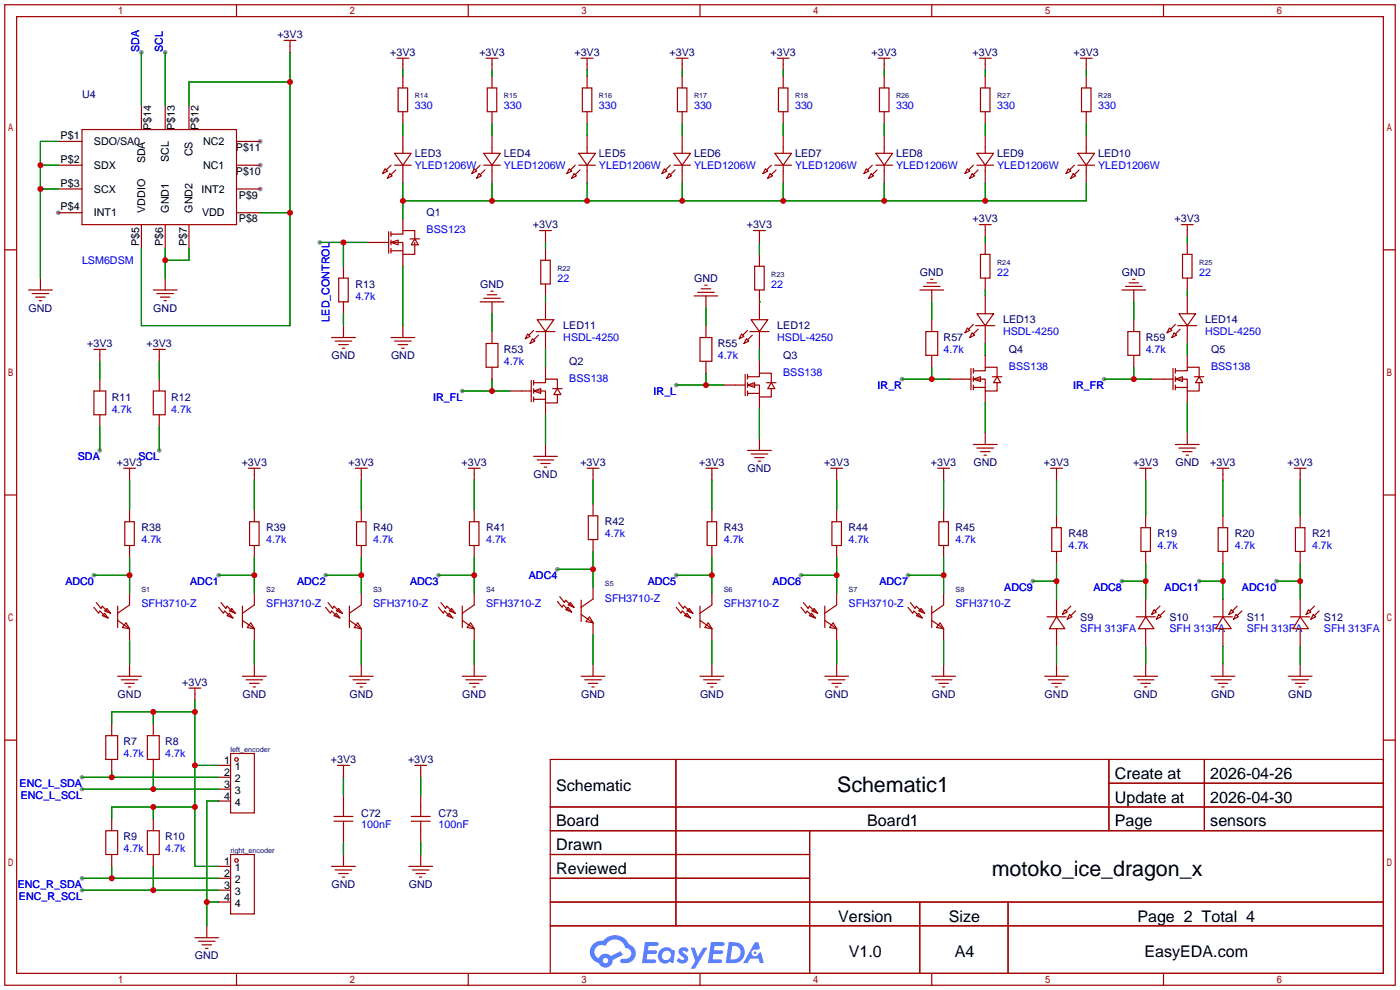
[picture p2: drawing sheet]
<svg xmlns="http://www.w3.org/2000/svg" width="299mm" height="212mm" viewBox="0 0 299 212" stroke-linecap="round" stroke-linejoin="round" font-family="sans-serif">
<g fill="#999">
<circle cx="12.4" cy="45.5" r=".51"/>
<circle cx="55.6" cy="40.4" r=".51"/>
<circle cx="55.6" cy="35.3" r=".51"/>
<circle cx="55.6" cy="30.2" r=".51"/>
<circle cx="17.5" cy="166.1" r=".51"/>
<circle cx="17.5" cy="168.7" r=".51"/>
<circle cx="17.5" cy="187.7" r=".51"/>
<circle cx="17.5" cy="190.2" r=".51"/>
<circle cx="30.2" cy="11.2" r=".51"/>
<circle cx="35.3" cy="11.2" r=".51"/>
<circle cx="20.1" cy="122.9" r=".51"/>
<circle cx="46.7" cy="122.9" r=".51"/>
<circle cx="69.6" cy="122.9" r=".51"/>
<circle cx="93.7" cy="122.9" r=".51"/>
<circle cx="119.1" cy="121.7" r=".51"/>
<circle cx="144.5" cy="122.9" r=".51"/>
<circle cx="171.2" cy="122.9" r=".51"/>
<circle cx="194.1" cy="122.9" r=".51"/>
<circle cx="220.7" cy="124.2" r=".51"/>
<circle cx="239.8" cy="124.2" r=".51"/>
<circle cx="256.3" cy="124.2" r=".51"/>
<circle cx="272.8" cy="124.2" r=".51"/>
<circle cx="68.3" cy="51.8" r=".51"/>
<circle cx="21.3" cy="96.3" r=".51"/>
<circle cx="34" cy="96.3" r=".51"/>
<circle cx="98.8" cy="83.6" r=".51"/>
<circle cx="144.5" cy="82.3" r=".51"/>
<circle cx="192.8" cy="81" r=".51"/>
<circle cx="236" cy="81" r=".51"/>
</g>
<g fill="none" stroke="#a10000" stroke-width=".25">
<path d="M1 1h297.2v209.6h-297.2zM3.6 3.6h292.1v204.4h-292.1zM50.5 1v2.6M100.1 1v2.6M149.6 1v2.6M199.1 1v2.6M248.7 1v2.6M1 53.4h2.6M295.7 53.4h2.5M1 105.8h2.6M295.7 105.8h2.5M1 158.2h2.6"/>
<path d="M295.7 158.2h2.5M117.6 162.3h178.1v45.7h-178.1zM117.6 172.5h178.1M117.6 177.5h178.1M144.5 162.3v35.6M173 177.5v30.5M237 162.3v15.2M237 167.4h58.7M257.4 162.3v15.2M117.6 182.6h55.4M117.6 192.8h178.1M117.6 187.7h55.4"/>
<path d="M117.6 197.9h178.1M196.6 192.8v15.2M215.4 192.8v15.2M50.5 208v2.6M100.1 208v2.6M149.6 208v2.6M199.1 208v2.6M248.7 208v2.6"/>
</g>
<g fill="#5487ff">
<path d="M145.3 202.7a1.3 1.3 0 0 1 1.9 .3l-.4 .6a.54 .54 0 0 0-.9-.2l.1 .2a1.34 1.34 0 0 1 .9 1.8 1.47 1.47 0 0 1-2.3-.1l.5-.6 .8 .5a.31 .31 0 0 0 .4-.3 .31 .31 0 0 0-.3-.4 1.12 1.12 0 0 1-.7-1.8z"/>
<path d="M147.6 202.5h.9l.6 2 1.2-2h.9l-2.7 4.6h-.9l1-1.7z"/>
<path d="M137.8 201.4h1.7a1.31 1.31 0 0 1 1.2 .2 .4 .4 0 0 1-.3 .5l-1.8 .1-.1 .9h1.6a.4 .4 0 0 1 .4 .4 .4 .4 0 0 1-.5 .4h-1.6l-.2 1.2h1.4a.46 .46 0 0 1 .5 0 .46 .46 0 0 1 .1 .5l-.4 .2h-2.6z"/>
<path d="M151.9 201.4h1.7a1.32 1.32 0 0 1 1.2 .2 .39 .39 0 0 1-.3 .5l-1.8 .1-.1 .9h1.6a.4 .4 0 0 1 .4 .4 .4 .4 0 0 1-.4 .4h-1.7l-.2 1.2h1.4a.46 .46 0 0 1 .5 0 .46 .46 0 0 1 .1 .5l-.4 .2h-2.6z"/>
<path d="M161.3 201.4h.8l.3 1.3-.6 .4a.75 .75 0 0 0-1.1 .3 .75 .75 0 0 0 .5 1 .75 .75 0 0 0 .9-.7l.5-.2 .6 2.3h-.8l-.3-.9h-1.8l-.5 .9h-1z"/>
<path d="M155.7 201.4l-.6 4.4h1.5a2.27 2.27 0 0 0 2.6-2.2 2.27 2.27 0 0 0-2.7-2.2zM156.5 202.1a1.5 1.5 0 0 1 1.8 1.6 1.5 1.5 0 0 1-1.9 1.4h-.3z"/>
<path d="M141.2 203a1.6 1.6 0 0 0-.3 2.3 1.6 1.6 0 0 0 2.3 .2l.7 .3 .3-2.4-.1-.3-.5-.1a1.58 1.58 0 0 0-2.4 0zM141.8 203.5a.98 .98 0 0 1 1.6 .4 .98 .98 0 0 1-1.1 1.3 .94 .94 0 0 1-.9-.7 .94 .94 0 0 1 .4-1z"/>
<path d="M126.8 201.8a2.37 2.37 0 0 0 1.1 4 1.54 1.54 0 0 0 1.8 1 1.54 1.54 0 0 0 1.2-1.6l2.2-1.1-.5-.8-2 1a1.57 1.57 0 0 0-2.7 .5 1.5 1.5 0 0 1-.7-2.1 1.5 1.5 0 0 1 2.2-.5 2.23 2.23 0 0 1 2.3-1.4 2.23 2.23 0 0 1 2 1.8 1.16 1.16 0 0 1 1.2 1.1 1.16 1.16 0 0 1-1.1 1.2h-.7a.47 .47 0 0 0-.5 .4 .47 .47 0 0 0 .4 .5 2.17 2.17 0 0 0 2.5-.9 2.17 2.17 0 0 0-.3-2.7l-.8-.4a3.2 3.2 0 0 0-5.5-.7l-1.1 .1zM128.8 205.3a.6 .6 0 0 1 1.2 0 .6 .6 0 0 1-1.2 0z"/>
<circle cx="161.4" cy="203.6" r=".28"/>
</g>
<g fill="none" stroke="#a10000" stroke-width=".25">
<path d="M60.7 8.6h2.5M62 8.6v2.6M84.8 12.4h2.6M85.1 18.8h2v5.1h-2zM86.1 12.4v2.6M86.1 16.3v2.5M103.9 12.4h2.5M104.1 18.8h2.1v5.1h-2.1zM105.2 12.4v2.6M105.2 16.3v2.5M124.2 12.4h2.5M124.5 18.8h2v5.1h-2z"/>
<path d="M125.5 12.4v2.6M125.5 16.3v2.5M144.5 12.4h2.6M144.8 18.8h2v5.1h-2zM145.8 12.4v2.6M145.8 16.3v2.5M166.1 12.4h2.6M166.4 18.8h2v5.1h-2zM167.4 12.4v2.6M167.4 16.3v2.5M187.7 12.4h2.5M188 18.8h2v5.1h-2z"/>
<path d="M189 12.4v2.6M189 16.3v2.5M209.3 12.4h2.5M209.5 18.8h2.1v5.1h-2.1zM210.6 12.4v2.6M210.6 16.3v2.5M230.9 12.4h2.5M231.1 18.8h2.1v5.1h-2.1zM232.2 12.4v2.6M232.2 16.3v2.5M12.4 30.2h5.1M12.4 35.3h5.1"/>
<path d="M17.5 27.7h33v20.3h-33zM30.2 22.6v5.1M35.3 22.6v5.1M40.4 22.6v5.1M50.5 30.2h5.1M50.5 35.3h5.1M82.3 36.1l.5 .5-1 .5zM83.3 37.1l.5 .5-1 .5zM83.6 35.3l-1.1 1M84.3 32.8h3.6l-1.8 2.5zM84.3 35.3h3.6M84.6 36.3l-1 1"/>
<path d="M86.1 23.9v2.5M86.1 29v3.8M86.1 35.3v3.8M101.3 36.1l.6 .5-1.1 .5zM102.4 37.1l.5 .5-1 .5zM102.6 35.3l-1 1M103.4 32.8h3.5l-1.7 2.5zM103.4 35.3h3.5M103.6 36.3l-1 1M105.2 23.9v2.5M105.2 29v3.8M105.2 35.3v3.8"/>
<path d="M121.7 36.1l.5 .5-1 .5zM122.7 37.1l.5 .5-1 .5zM122.9 35.3l-1 1M123.7 32.8h3.6l-1.8 2.5zM123.7 35.3h3.6M124 36.3l-1.1 1M125.5 23.9v2.5M125.5 29v3.8M125.5 35.3v3.8M142 36.1l.5 .5-1 .5zM143 37.1l.5 .5-1 .5zM143.3 35.3l-1.1 1"/>
<path d="M144 32.8h3.6l-1.8 2.5zM144 35.3h3.6M144.3 36.3l-1 1M145.8 23.9v2.5M145.8 29v3.8M145.8 35.3v3.8M163.6 36.1l.5 .5-1 .5zM164.6 37.1l.5 .5-1 .5zM164.8 35.3l-1 1M165.6 32.8h3.6l-1.8 2.5zM165.6 35.3h3.6M165.9 36.3l-1.1 1"/>
<path d="M167.4 23.9v2.5M167.4 29v3.8M167.4 35.3v3.8M185.2 36.1l.5 .5-1 .5zM186.2 37.1l.5 .5-1 .5zM186.4 35.3l-1 1M187.2 32.8h3.6l-1.8 2.5zM187.2 35.3h3.6M187.5 36.3l-1.1 1M189 23.9v2.5M189 29v3.8M189 35.3v3.8"/>
<path d="M206.8 36.1l.5 .5-1.1 .5zM207.8 37.1l.5 .5-1 .5zM208 35.3l-1 1M208.8 32.8h3.5l-1.7 2.5zM208.8 35.3h3.5M209 36.3l-1 1M210.6 23.9v2.5M210.6 29v3.8M210.6 35.3v3.8M228.3 36.1l.6 .5-1.1 .5zM229.4 37.1l.5 .5-1 .5zM229.6 35.3l-1 1"/>
<path d="M230.4 32.8h3.5l-1.7 2.5zM230.4 35.3h3.5M230.6 36.3l-1 1M232.2 23.9v2.5M232.2 29v3.8M232.2 35.3v3.8M8.6 59.4v2.6M12.4 40.4h5.1M12.4 45.5h5.1M30.2 48v5.1M35.3 48v5.1M35.3 59.4v2.6"/>
<path d="M40.4 48v5.1M50.5 40.4h5.1M50.5 45.5h5.1M72.4 59.4h2v5.1h-2zM73.4 56.9v2.5M78.5 51.8h4.6M83.1 49.5v4.6M83.6 51.8l1.5-.5v1zM83.6 50h2.5v-.7h2.5v2M83.6 51.8h2.5v2.6h2.5v-2.6M83.6 53.6h2.5M83.6 49.5v1"/>
<path d="M83.6 51.3v1M83.6 53.1v1M86.1 46.7v2.6M86.1 54.4v2.5M87.6 51.1h2.1M88.6 51.1l.8 1.2h-1.5zM115.3 49.3h2.6M115.6 55.6h2v5.1h-2zM116.6 49.3v2.5M116.6 53.1v2.5M161 49.3h2.6M161.3 56.9h2v5.1h-2z"/>
<path d="M162.3 49.3v2.5M162.3 54.4v2.5M198.9 59.7h.5M209.3 48h2.5M209.5 54.4h2.1v5h-2.1zM210.6 48v2.5M210.6 51.8v2.6M210.6 59.4v2.6M242.1 59.7h.5M252.5 48h2.5M252.7 54.4h2.1v5h-2.1zM253.7 48v2.5"/>
<path d="M253.7 51.8v2.6M253.7 59.4v2.6M6.1 62h5.1M6.9 62.7h3.5M7.6 63.5h2.1M8.4 64.3h.5M20.1 74.7h2.5M21.3 74.7v2.5M32.8 62h5M32.8 74.7h2.5M33.5 62.7h3.6M34 74.7v2.5"/>
<path d="M34.3 63.5h2M35.1 64.3h.5M70.9 72.1h5M71.6 72.9h3.6M72.4 73.7h2M73.2 74.4h.5M73.4 64.5v2.6M73.4 69.6v2.5M83.6 72.1h5M84.3 72.9h3.6M85.1 73.7h2M85.9 74.4h.5"/>
<path d="M86.1 69.6v2.5M102.6 64.5h5.1M103.4 63.8h3.5M103.9 73.4h2.5v5.1h-2.5zM104.1 63h2.1M104.9 62.2h.5M105.2 64.5v2.6M105.2 70.9v2.5M105.2 78.5v2.5M112.8 71.4l.5 .5-1 .5zM113.8 72.4l.5 .5-1 .5zM114 70.6l-1 1"/>
<path d="M114.6 70.9h4M114.8 68.3h3.6l-1.8 2.6zM115.1 71.6l-1.1 1M116.6 60.7v2.5M116.6 64.5v3.8M116.6 70.9v3.8M116.6 78.5v2.5M148.3 63.2h5.1M149.1 62.5h3.6M149.6 72.1h2.5v5.1h-2.5zM149.9 61.7h2M150.6 61h.5"/>
<path d="M150.9 63.2v2.6M150.9 69.6v2.5M150.9 77.2v2.6M158.5 71.4l.5 .5-1 .5zM159.5 72.4l.5 .5-1 .5zM159.8 70.6l-1.1 1M160.3 70.9h4M160.5 68.3h3.6l-1.8 2.6zM160.8 71.6l-1 1M162.3 62v6.3M162.3 70.9v3.8M162.3 77.2v2.6"/>
<path d="M196.6 62h5.1M197.4 61.2h3.5M197.9 70.9h2.5v5h-2.5zM198.1 60.5h2.1M199.1 62v2.5M199.1 68.3v2.6M199.1 75.9v2.6M206.8 70.1l.5 .5-1.1 .5zM207.5 78.7v4.6M207.8 71.1l.5 .5-1 .5zM208 79.2h2.6v-.7h2.5v2M208 69.3l-1 1.1"/>
<path d="M208 78.7v1.1M208.5 69.6h4.1M208.8 67.1h3.5l-1.7 2.5zM209 70.4l-1 1M210.6 63.2v3.9M210.6 69.6v3.8M210.6 75.9v2.6M239.8 62h5.1M240.5 61.2h3.6M241 70.9h2.6v5h-2.6zM241.3 60.5h2M242.3 62v2.5"/>
<path d="M242.3 68.3v2.6M242.3 75.9v2.6M249.9 70.1l.5 .5-1 .5zM250.7 78.7v4.6M251 71.1l.5 .5-1.1 .5zM251.2 79.2h2.5v-.7h2.6v2M251.2 69.3l-1 1.1M251.2 78.7v1.1M251.7 69.6h4.1M252 67.1h3.5l-1.8 2.5zM252.2 70.4l-1 1M253.7 63.2v3.9"/>
<path d="M253.7 69.6v3.8M253.7 75.9v2.6M20.1 83.6h2.5v5h-2.5zM21.3 81v2.6M21.3 88.6v2.6M32.8 83.6h2.5v5h-2.5zM34 81v2.6M34 88.6v2.6M109 83.6h4.5M113.5 81.3v4.6M114 83.6h2.6v2.5h2.5v-1.8M114 81.8h2.6v-.8h2.5v2.1"/>
<path d="M114 83.6l1.6-.5v1zM114 81.3v1M114 83.1v1M114 84.8v1.1M114 85.3h2.6M114 97.5h5.1M114.8 98.3h3.6M115.6 99.1h2M116.3 99.8h.5M116.6 86.1v2.5M116.6 95v2.5M118.1 83.1h2"/>
<path d="M119.1 83.1l.8 1.2h-1.5zM154.7 82.3h4.6M159.3 80v4.6M159.8 82.3h2.5v2.5h2.5v-1.7M159.8 80.5h2.5v-.7h2.5v2M159.8 82.3l1.5-.5v1zM159.8 80v1M159.8 81.8v1M159.8 83.6v1M159.8 84.1h2.5M159.8 96.3h5M160.5 97h3.6"/>
<path d="M161.3 97.8h2M162.1 98.6h.5M162.3 84.8v2.6M162.3 93.7v2.6M163.8 81.8h2.1M164.8 81.8l.8 1.3h-1.5zM202.9 81h4.6M208 81h2.6v2.6h2.5v-1.8M208 81l1.5-.5v1zM208 80.5v1M208 82.3v1M208 82.8h2.6"/>
<path d="M208 95h5.1M208.8 95.8h3.5M209.5 96.5h2.1M210.3 97.3h.5M210.6 83.6v2.5M210.6 92.5v2.5M212.1 80.5h2M213.1 80.5l.8 1.3h-1.6zM246.1 81h4.6M251.2 81h2.5v2.6h2.6v-1.8M251.2 81l1.5-.5v1zM251.2 82.8h2.5"/>
<path d="M251.2 95h5.1M251.2 80.5v1M251.2 82.3v1M252 95.8h3.5M252.7 96.5h2.1M253.5 97.3h.5M253.7 83.6v2.5M253.7 92.5v2.5M255.3 80.5h2M256.3 80.5l.7 1.3h-1.5zM26.4 100.1h2.6M26.7 111.5h2v5.1h-2z"/>
<path d="M27.7 100.1v2.5M27.7 109v2.5M27.7 116.6v2.5M53.1 100.1h2.5M53.3 111.5h2.1v5.1h-2.1zM54.4 100.1v2.5M54.4 109v2.5M54.4 116.6v2.5M75.9 100.1h2.6M76.2 111.5h2v5.1h-2zM77.2 100.1v2.5M77.2 109v2.5"/>
<path d="M77.2 116.6v2.5M100.1 100.1h2.5M100.3 111.5h2.1v5.1h-2.1zM101.3 100.1v2.5M101.3 109v2.5M101.3 116.6v2.5M125.5 100.1h2.5M125.7 110.2h2.1v5.1h-2.1zM126.7 100.1v2.5M126.7 107.7v2.5M126.7 115.3v2.6M150.9 100.1h2.5"/>
<path d="M151.1 111.5h2.1v5.1h-2.1zM152.1 100.1v2.5M152.1 109v2.5M152.1 116.6v2.5M177.5 100.1h2.6M177.8 111.5h2v5.1h-2zM178.8 100.1v2.5M178.8 109v2.5M178.8 116.6v2.5M200.4 100.1h2.5M200.7 111.5h2v5.1h-2zM201.7 100.1v2.5"/>
<path d="M201.7 109v2.5M201.7 116.6v2.5M224.5 100.1h2.6M224.8 112.8h2v5.1h-2zM225.8 100.1v2.5M225.8 110.2v2.6M225.8 117.9v2.5M243.6 100.1h2.5M243.8 112.8h2.1v5.1h-2.1zM244.9 100.1v2.5M244.9 110.2v2.6M244.9 117.9v2.5"/>
<path d="M260.1 100.1h2.5M260.3 112.8h2.1v5.1h-2.1zM261.4 100.1v2.5M261.4 110.2v2.6M261.4 117.9v2.5M276.6 100.1h2.5M276.9 112.8h2v5.1h-2zM277.9 100.1v2.5M277.9 110.2v2.6M277.9 117.9v2.5M20.1 129.8l1 1.3 .2-.5 1.3 1.2M20.6 128.8l1 1.2 .2-.5 1.3 1.3"/>
<path d="M22.4 131.1l.7 1-1.3-.5zM22.4 130.6l.5-.6 .7 1.1zM25.1 132.6l2.6 1.8M25.1 129.5v4.6M26.9 133.1l.8 1.3-1.5-.3zM27.7 126.7v2.6l-2.6 1.8M27.7 134.4v2.5M46.7 129.8l1.1 1.3 .2-.5 1.3 1.2M47.2 128.8l1.1 1.2 .2-.5 1.3 1.3M49 131.1l.8 1-1.3-.5zM49.5 130l.8 1.1-1.3-.5zM51.8 132.6l2.6 1.8"/>
<path d="M51.8 129.5v4.6M53.6 133.1l.8 1.3-1.6-.3zM54.4 126.7v2.6l-2.6 1.8M54.4 134.4v2.5M69.6 129.8l1 1.3 .3-.5 1.2 1.2M70.1 128.8l1 1.2 .3-.5 1.2 1.3M71.9 131.1l.7 1-1.2-.5zM71.9 130.6l.5-.6 .8 1.1zM74.7 132.6l2.5 1.8M74.7 129.5v4.6M76.5 133.1l.7 1.3-1.5-.3zM77.2 126.7v2.6l-2.5 1.8"/>
<path d="M77.2 134.4v2.5M93.7 129.8l1 1.3 .3-.5 1.3 1.2M94.2 128.8l1 1.2 .3-.5 1.3 1.3M96 131.1l.8 1-1.3-.5zM96 130.6l.5-.6 .8 1.1zM98.8 132.6l2.5 1.8M98.8 129.5v4.6M100.6 133.1l.7 1.3-1.5-.3zM101.3 126.7v2.6l-2.5 1.8M101.3 134.4v2.5M119.1 128.5l1 1.3 .3-.5 1.3 1.3M119.6 127.5l1 1.3 .3-.5 1.3 1.2"/>
<path d="M120.9 130.3l.5-.5 .8 1zM121.4 129.3l.5-.5 .8 1zM124.2 131.3l2.5 1.8M124.2 128.3v4.5M126 131.8l.7 1.3-1.5-.3zM126.7 125.5v2.5l-2.5 1.8M126.7 133.1v2.5M144.5 129.8l1 1.3 .3-.5 1.3 1.2M145 128.8l1 1.2 .3-.5 1.3 1.3M146.8 131.1l.8 1-1.3-.5zM146.8 130.6l.5-.6 .8 1.1zM149.6 132.6l2.5 1.8"/>
<path d="M149.6 129.5v4.6M151.4 133.1l.7 1.3-1.5-.3zM152.1 126.7v2.6l-2.5 1.8M152.1 134.4v2.5M171.2 129.8l1 1.3 .3-.5 1.2 1.2M171.7 128.8l1 1.2 .3-.5 1.2 1.3M173.5 131.1l.7 1-1.2-.5zM173.5 130.6l.5-.6 .8 1.1zM176.3 132.6l2.5 1.8M176.3 129.5v4.6M178.1 133.1l.7 1.3-1.5-.3zM178.8 126.7v2.6l-2.5 1.8"/>
<path d="M178.8 134.4v2.5M194.1 129.8l1 1.3 .2-.5 1.3 1.2M194.6 128.8l1 1.2 .2-.5 1.3 1.3M195.8 131.6l.5-.5 .8 1zM196.3 130.6l.5-.6 .8 1.1zM199.1 132.6l2.6 1.8M199.1 129.5v4.6M200.9 133.1l.8 1.3-1.5-.3zM201.7 126.7v2.6l-2.6 1.8M201.7 134.4v2.5M223.8 131.8h4M225.8 131.8l1.8 2.6h-3.3z"/>
<path d="M225.8 128v3.8M225.8 134.4v3.8M227.6 130.3l.5 .5-1 .5zM228.6 131.3l.5 .5-1 .5zM228.9 129.5l-1.1 1.1M229.9 130.6l-1 1M242.8 131.8h4.1M244.9 131.8l1.7 2.6h-3.3zM244.9 128v3.8M244.9 134.4v3.8M246.6 130.3l.5 .5-1 .5zM247.6 131.3l.6 .5-1.1 .5z"/>
<path d="M247.9 129.5l-1 1.1M248.9 130.6l-1 1M259.3 131.8h4.1M261.4 131.8l1.7 2.6h-3.3zM261.4 128v3.8M261.4 134.4v3.8M263.1 130.3l.6 .5-1.1 .5zM264.2 131.3l.5 .5-1 .5zM264.4 129.5l-1 1.1M265.4 130.6l-1 1M275.8 131.8h4.1M277.9 131.8l1.8 2.6h-3.3z"/>
<path d="M277.9 128v3.8M277.9 134.4v3.8M279.7 130.3l.5 .5-1.1 .5zM280.7 131.3l.5 .5-1 .5zM280.9 129.5l-1 1.1M281.9 130.6l-1 1M22.6 157.2h2.5v5.1h-2.5zM23.9 154.7v2.5M25.1 144.5h5.1M25.9 145.3h3.6M26.7 146.1h2M27.4 146.8h.5"/>
<path d="M27.7 142v2.5M31.5 157.2h2.5v5.1h-2.5zM32.8 154.7v2.5M40.4 147.1h2.5M41.7 147.1v2.5M51.8 144.5h5.1M52.6 145.3h3.5M53.3 146.1h2.1M54.1 146.8h.5M54.4 142v2.5M74.7 144.5h5.1M75.4 145.3h3.6"/>
<path d="M76.2 146.1h2M77 146.8h.5M77.2 142v2.5M98.8 144.5h5.1M99.6 145.3h3.5M100.3 146.1h2.1M101.1 146.8h.5M101.3 142v2.5M124.2 144.5h5.1M125 145.3h3.5M125.7 146.1h2.1M126.5 146.8h.5"/>
<path d="M126.7 142v2.5M149.6 144.5h5.1M150.4 145.3h3.5M151.1 146.1h2.1M151.9 146.8h.5M152.1 142v2.5M176.3 144.5h5.1M177 145.3h3.6M177.8 146.1h2M178.6 146.8h.5M178.8 142v2.5M199.1 144.5h5.1"/>
<path d="M199.9 145.3h3.6M200.7 146.1h2M201.4 146.8h.5M201.7 142v2.5M223.3 144.5h5M224 145.3h3.6M224.8 146.1h2M225.6 146.8h.5M225.8 142v2.5M242.3 144.5h5.1M243.1 145.3h3.5M243.8 146.1h2.1"/>
<path d="M244.6 146.8h.5M244.9 142v2.5M258.8 144.5h5.1M259.6 145.3h3.5M260.3 146.1h2.1M261.1 146.8h.5M261.4 142v2.5M275.3 144.5h5.1M276.1 145.3h3.6M276.9 146.1h2M277.6 146.8h.5M277.9 142v2.5"/>
<path d="M22.6 177.5h2.5v5.1h-2.5zM23.9 162.3v2.5M23.9 175v2.5M31.5 177.5h2.5v5.1h-2.5zM32.8 162.3v2.5M32.8 175v2.5M46.7 163.6h2.6M46.7 166.1h2.6M46.7 168.7h2.6M46.7 171.2h2.6M49.3 161h5.1v12.7h-5.1zM71.4 174.5h4"/>
<path d="M71.4 175.5h4M72.1 163.6h2.6M73.4 163.6v2.5M73.4 169.9v4.6M73.4 175.5v4.6M87.9 174.5h4M87.9 175.5h4M88.6 163.6h2.6M89.9 163.6v2.5M89.9 169.9v4.6M89.9 175.5v4.6M23.9 182.6v2.6"/>
<path d="M32.8 182.6v2.6M44.2 197.9v2.5M46.7 185.2h2.6M46.7 187.7h2.6M46.7 190.2h2.6M46.7 192.8h2.6M49.3 182.6h5.1v12.7h-5.1zM70.9 185.2h5M71.6 185.9h3.6M72.4 186.7h2M73.2 187.5h.5M73.4 182.6v2.6"/>
<path d="M87.4 185.2h5.1M88.1 185.9h3.6M88.9 186.7h2M89.7 187.5h.5M89.9 182.6v2.6M41.7 200.4h5M42.4 201.2h3.6M43.2 201.9h2M43.9 202.7h.5"/>
<circle cx="50.5" cy="162.3" r=".38"/>
<circle cx="50.5" cy="183.9" r=".38"/>
</g>
<g fill="none" stroke="#008700" stroke-width=".25">
<path d="M30.2 11.2v11.4M35.3 11.2v11.4M62 17.5h-21.6v5.1M62 11.2v58.4h-31.8v-16.5M86.1 15v1.3M105.2 15v1.3M125.5 15v1.3M145.8 15v1.3M167.4 15v1.3M189 15v1.3M210.6 15v1.3M232.2 15v1.3"/>
<path d="M8.6 35.3h3.8M12.4 30.2h-3.8v29.2M86.1 26.4v2.6M86.1 39.1v7.6M105.2 26.4v2.6M105.2 39.1v3.8M125.5 26.4v2.6M125.5 39.1v3.8M145.8 26.4v2.6M145.8 39.1v3.8M167.4 26.4v2.6M167.4 39.1v3.8"/>
<path d="M189 26.4v2.6M189 39.1v3.8M210.6 26.4v2.6M210.6 39.1v3.8M232.2 26.4v2.6M232.2 39.1v3.8h-146.1M8.6 40.4h3.8M35.3 53.1v6.3M40.4 53.1v2.5h-5.1M55.6 45.5h6.4M68.3 51.8h10.2M73.4 51.8v5.1"/>
<path d="M86.1 56.9v12.7M116.6 51.8v1.3M162.3 51.8v2.6M210.6 50.5v1.3M253.7 50.5v1.3M21.3 77.2v3.8M34 77.2v3.8M73.4 67.1v2.5M105.2 67.1v3.8M116.6 63.2v1.3M116.6 74.7v3.8M150.9 65.8v3.8"/>
<path d="M150.9 79.8v2.5M162.3 64.5h.1M162.3 74.7v2.5M199.1 64.5v3.8M199.1 78.5v2.5M210.6 62v1.2M210.6 73.4v2.5M242.3 64.5v3.8M242.3 78.5v2.5M253.7 62v1.2M253.7 73.4v2.5M21.3 91.2v5.1"/>
<path d="M34 91.2v5.1M98.8 83.6h10.2M105.2 81v2.6M116.6 88.6v6.4M144.5 82.3h10.2M162.3 87.4v6.3M192.8 81h10.1M210.6 86.1v6.4M236 81h10.1M253.7 86.1v6.4M27.7 102.6v6.4M27.7 119.1v7.6"/>
<path d="M54.4 102.6v6.4M54.4 119.1v7.6M77.2 102.6v6.4M77.2 119.1v7.6M101.3 102.6v6.4M101.3 119.1v7.6M126.7 102.6v5.1M126.7 117.9v7.6M152.1 102.6v6.4M152.1 119.1v7.6M178.8 102.6v6.4M178.8 119.1v7.6"/>
<path d="M201.7 102.6v6.4M201.7 119.1v7.6M225.8 102.6v7.6M244.9 102.6v7.6M261.4 102.6v7.6M277.9 102.6v7.6M20.1 122.9h7.6M27.7 136.9v5.1M46.7 122.9h7.7M54.4 136.9v5.1M69.6 122.9h7.6M77.2 136.9v5.1"/>
<path d="M93.7 122.9h7.6M101.3 136.9v5.1M119.1 121.7h7.6M126.7 135.6v6.4M144.5 122.9h7.6M152.1 136.9v5.1M171.2 122.9h7.6M178.8 136.9v5.1M194.1 122.9h7.6M201.7 136.9v5.1M220.7 124.2h5.1M225.8 120.4v7.6"/>
<path d="M225.8 138.2v3.8M239.8 124.2h5.1M244.9 120.4v7.6M244.9 138.2v3.8M256.3 124.2h5.1M261.4 120.4v7.6M261.4 138.2v3.8M272.8 124.2h5.1M277.9 120.4v7.6M277.9 138.2v3.8M32.8 152.1v2.6M41.7 149.6v35.6h5"/>
<path d="M41.7 152.1h-17.8v2.6M17.5 166.1h29.2M17.5 168.7h29.2M23.9 164.8v1.3M32.8 164.8v3.9M32.8 172.5v2.5M41.7 163.6h5M41.7 172.5h-17.8v2.5M46.7 171.2h-2.5v26.7M73.4 166.1v3.8M89.9 166.1v3.8M17.5 187.7h29.2"/>
<path d="M17.5 190.2h29.2M23.9 185.2v2.5M32.8 185.2v5M44.2 192.8h2.5M73.4 180.1v2.5M89.9 180.1v2.5"/>
</g>
<g fill="#c00">
<circle cx="44.2" cy="192.8" r=".63"/>
<circle cx="41.7" cy="163.6" r=".63"/>
<circle cx="41.7" cy="152.1" r=".63"/>
<circle cx="32.8" cy="152.1" r=".63"/>
<circle cx="41.7" cy="172.5" r=".63"/>
<circle cx="32.8" cy="172.5" r=".63"/>
<circle cx="23.9" cy="166.1" r=".63"/>
<circle cx="32.8" cy="168.7" r=".63"/>
<circle cx="23.9" cy="187.7" r=".63"/>
<circle cx="32.8" cy="190.2" r=".63"/>
<circle cx="35.3" cy="55.6" r=".63"/>
<circle cx="8.6" cy="35.3" r=".63"/>
<circle cx="8.6" cy="40.4" r=".63"/>
<circle cx="62" cy="45.5" r=".63"/>
<circle cx="62" cy="17.5" r=".63"/>
<circle cx="27.7" cy="122.9" r=".63"/>
<circle cx="54.4" cy="122.9" r=".63"/>
<circle cx="77.2" cy="122.9" r=".63"/>
<circle cx="101.3" cy="122.9" r=".63"/>
<circle cx="126.7" cy="121.7" r=".63"/>
<circle cx="152.1" cy="122.9" r=".63"/>
<circle cx="178.8" cy="122.9" r=".63"/>
<circle cx="201.7" cy="122.9" r=".63"/>
<circle cx="225.8" cy="124.2" r=".63"/>
<circle cx="244.9" cy="124.2" r=".63"/>
<circle cx="261.4" cy="124.2" r=".63"/>
<circle cx="277.9" cy="124.2" r=".63"/>
<circle cx="73.4" cy="51.8" r=".63"/>
<circle cx="86.1" cy="42.9" r=".63"/>
<circle cx="105.2" cy="42.9" r=".63"/>
<circle cx="125.5" cy="42.9" r=".63"/>
<circle cx="145.8" cy="42.9" r=".63"/>
<circle cx="167.4" cy="42.9" r=".63"/>
<circle cx="189" cy="42.9" r=".63"/>
<circle cx="210.6" cy="42.9" r=".63"/>
<circle cx="105.2" cy="83.6" r=".63"/>
<circle cx="150.9" cy="82.3" r=".63"/>
<circle cx="199.1" cy="81" r=".63"/>
<circle cx="242.3" cy="81" r=".63"/>
</g>
<g font-size="4.6">
<text x="178.9" y="169.3">Schematic1</text>
<text x="212" y="187.1">motoko_ice_dragon_x</text>
</g>
<g font-size="3.4">
<text x="238.3" y="166.5">Create at</text>
<text x="258.7" y="166.5">2026-04-26</text>
<text x="118.9" y="169">Schematic</text>
<text x="238.3" y="171.6">Update at</text>
<text x="258.7" y="171.6">2026-04-30</text>
<text x="118.9" y="176.6">Board</text>
<text x="185.3" y="176.6">Board1</text>
<text x="238.3" y="176.6">Page</text>
<text x="258.7" y="176.6">sensors</text>
<text x="118.9" y="181.7">Drawn</text>
<text x="118.9" y="186.8">Reviewed</text>
<text x="179.1" y="197">Version</text>
<text x="202.8" y="197">Size</text>
<text x="243.1" y="197">Page 2 Total 4</text>
<text x="181.4" y="204.6">V1.0</text>
<text x="204" y="204.6">A4</text>
<text x="244.6" y="204.6">EasyEDA.com</text>
</g>
<g font-size="2.3" fill="#00f">
<text x="29.7" y="11.2" transform="rotate(-90 29.7 11.2)">SDA</text>
<text x="34.8" y="11.2" transform="rotate(-90 34.8 11.2)">SCL</text>
<text x="88.6" y="23.4">330</text>
<text x="107.7" y="23.4">330</text>
<text x="128" y="23.4">330</text>
<text x="148.3" y="23.4">330</text>
<text x="169.9" y="23.4">330</text>
<text x="191.5" y="23.4">330</text>
<text x="213.1" y="23.4">330</text>
<text x="234.7" y="23.4">330</text>
<text x="88.6" y="36.1">YLED1206W</text>
<text x="107.7" y="36.1">YLED1206W</text>
<text x="128" y="36.1">YLED1206W</text>
<text x="148.3" y="36.1">YLED1206W</text>
<text x="169.9" y="36.1">YLED1206W</text>
<text x="191.5" y="36.1">YLED1206W</text>
<text x="213.1" y="36.1">YLED1206W</text>
<text x="234.7" y="36.1">YLED1206W</text>
<text x="91.2" y="49.8">BSS123</text>
<text x="17.5" y="56.4">LSM6DSM</text>
<text x="213.1" y="59">22</text>
<text x="256.3" y="59">22</text>
<text x="75.9" y="64">4.7k</text>
<text x="119.1" y="60.2">22</text>
<text x="164.8" y="61.5">22</text>
<text x="70.4" y="68.7" transform="rotate(-90 70.4 68.7)">LED_CONTROL</text>
<text x="214.4" y="71.7">HSDL-4250</text>
<text x="257.6" y="71.7">HSDL-4250</text>
<text x="120.4" y="72.9">HSDL-4250</text>
<text x="153.4" y="76.7">4.7k</text>
<text x="166.1" y="72.9">HSDL-4250</text>
<text x="201.7" y="75.5">4.7k</text>
<text x="244.9" y="75.5">4.7k</text>
<text x="107.7" y="78">4.7k</text>
<text x="121.7" y="81.6">BSS138</text>
<text x="167.4" y="80.3">BSS138</text>
<text x="187.6" y="83.1">IR_R</text>
<text x="215.6" y="79">BSS138</text>
<text x="229.4" y="83.1">IR_FR</text>
<text x="258.8" y="79">BSS138</text>
<text x="23.9" y="88.2">4.7k</text>
<text x="36.6" y="88.2">4.7k</text>
<text x="92.6" y="85.6">IR_FL</text>
<text x="139.7" y="84.4">IR_L</text>
<text x="16.6" y="98.3">SDA</text>
<text x="29.6" y="98.3">SCL</text>
<text x="30.2" y="116.1">4.7k</text>
<text x="56.9" y="116.1">4.7k</text>
<text x="79.8" y="116.1">4.7k</text>
<text x="103.9" y="116.1">4.7k</text>
<text x="129.3" y="114.8">4.7k</text>
<text x="154.7" y="116.1">4.7k</text>
<text x="181.4" y="116.1">4.7k</text>
<text x="204.2" y="116.1">4.7k</text>
<text x="228.3" y="117.4">4.7k</text>
<text x="247.4" y="117.4">4.7k</text>
<text x="263.9" y="117.4">4.7k</text>
<text x="280.4" y="117.4">4.7k</text>
<text x="14" y="125">ADC0</text>
<text x="40.6" y="125">ADC1</text>
<text x="63.5" y="125">ADC2</text>
<text x="87.6" y="125">ADC3</text>
<text x="113" y="123.7">ADC4</text>
<text x="138.4" y="125">ADC5</text>
<text x="165.1" y="125">ADC6</text>
<text x="188" y="125">ADC7</text>
<text x="30.2" y="129.8">SFH3710-Z</text>
<text x="56.9" y="129.8">SFH3710-Z</text>
<text x="79.8" y="129.8">SFH3710-Z</text>
<text x="103.9" y="129.8">SFH3710-Z</text>
<text x="129.3" y="128.6">SFH3710-Z</text>
<text x="154.7" y="129.8">SFH3710-Z</text>
<text x="181.4" y="129.8">SFH3710-Z</text>
<text x="204.2" y="129.8">SFH3710-Z</text>
<text x="214.6" y="126.3">ADC9</text>
<text x="233.7" y="126.3">ADC8</text>
<text x="248.9" y="126.3">ADC11</text>
<text x="265.4" y="126.3">ADC10</text>
<text x="230.9" y="135.2">SFH 313FA</text>
<text x="249.9" y="135.2">SFH 313FA</text>
<text x="266.4" y="135.2">SFH 313FA</text>
<text x="283" y="135.2">SFH 313FA</text>
<text x="26.4" y="161.8">4.7k</text>
<text x="35.3" y="161.8">4.7k</text>
<text x="4.2" y="168.2">ENC_L_SDA</text>
<text x="4.4" y="170.7">ENC_L_SCL</text>
<text x="77.2" y="177.1">100nF</text>
<text x="93.7" y="177.1">100nF</text>
<text x="26.4" y="182.1">4.7k</text>
<text x="35.3" y="182.1">4.7k</text>
<text x="3.8" y="189.8">ENC_R_SDA</text>
<text x="4.1" y="192.3">ENC_R_SCL</text>
</g>
<g font-size="2.3" fill="#000080">
<text x="59.3" y="8.2">+3V3</text>
<text x="83.4" y="12">+3V3</text>
<text x="102.5" y="12">+3V3</text>
<text x="122.8" y="12">+3V3</text>
<text x="143.1" y="12">+3V3</text>
<text x="164.7" y="12">+3V3</text>
<text x="186.3" y="12">+3V3</text>
<text x="207.9" y="12">+3V3</text>
<text x="229.5" y="12">+3V3</text>
<text x="17.5" y="20.9">U4</text>
<text x="88.6" y="33.6">LED3</text>
<text x="107.7" y="33.6">LED4</text>
<text x="128" y="33.6">LED5</text>
<text x="148.3" y="33.6">LED6</text>
<text x="169.9" y="33.6">LED7</text>
<text x="191.5" y="33.6">LED8</text>
<text x="213.1" y="33.6">LED9</text>
<text x="234.7" y="33.6">LED10</text>
<text x="91.2" y="46.3">Q1</text>
<text x="207.9" y="47.5">+3V3</text>
<text x="251" y="47.5">+3V3</text>
<text x="113.9" y="48.8">+3V3</text>
<text x="159.6" y="48.8">+3V3</text>
<text x="196.6" y="59">GND</text>
<text x="239.8" y="59">GND</text>
<text x="75.9" y="61.5">R13</text>
<text x="102.6" y="61.5">GND</text>
<text x="148.3" y="60.2">GND</text>
<text x="6.1" y="66.6">GND</text>
<text x="32.8" y="66.6">GND</text>
<text x="120.4" y="70.4">LED11</text>
<text x="166.1" y="70.4">LED12</text>
<text x="214.4" y="69.1">LED13</text>
<text x="257.6" y="69.1">LED14</text>
<text x="18.6" y="74.2">+3V3</text>
<text x="31.3" y="74.2">+3V3</text>
<text x="70.9" y="76.7">GND</text>
<text x="83.6" y="76.7">GND</text>
<text x="107.7" y="75.5">R53</text>
<text x="153.4" y="74.2">R55</text>
<text x="167.4" y="76.7">Q3</text>
<text x="201.7" y="72.9">R57</text>
<text x="215.6" y="75.5">Q4</text>
<text x="244.9" y="72.9">R59</text>
<text x="258.8" y="75.5">Q5</text>
<text x="121.7" y="78">Q2</text>
<text x="23.9" y="85.6">R11</text>
<text x="36.6" y="85.6">R12</text>
<text x="25" y="99.6">+3V3</text>
<text x="51.7" y="99.6">+3V3</text>
<text x="74.5" y="99.6">+3V3</text>
<text x="98.6" y="99.6">+3V3</text>
<text x="124" y="99.6">+3V3</text>
<text x="149.4" y="99.6">+3V3</text>
<text x="159.8" y="100.9">GND</text>
<text x="176.1" y="99.6">+3V3</text>
<text x="199" y="99.6">+3V3</text>
<text x="208" y="99.6">GND</text>
<text x="223.1" y="99.6">+3V3</text>
<text x="242.2" y="99.6">+3V3</text>
<text x="251.2" y="99.6">GND</text>
<text x="258.7" y="99.6">+3V3</text>
<text x="275.2" y="99.6">+3V3</text>
<text x="114" y="102.1">GND</text>
<text x="30.2" y="113.6">R38</text>
<text x="56.9" y="113.6">R39</text>
<text x="79.8" y="113.6">R40</text>
<text x="103.9" y="113.6">R41</text>
<text x="129.3" y="112.3">R42</text>
<text x="154.7" y="113.6">R43</text>
<text x="181.4" y="113.6">R44</text>
<text x="204.2" y="113.6">R45</text>
<text x="228.3" y="114.8">R48</text>
<text x="247.4" y="114.8">R19</text>
<text x="263.9" y="114.8">R20</text>
<text x="280.4" y="114.8">R21</text>
<text x="230.9" y="132.6">S9</text>
<text x="249.9" y="132.6">S10</text>
<text x="266.4" y="132.6">S11</text>
<text x="283" y="132.6">S12</text>
<text x="25.1" y="149.1">GND</text>
<text x="39" y="146.6">+3V3</text>
<text x="51.8" y="149.1">GND</text>
<text x="74.7" y="149.1">GND</text>
<text x="98.8" y="149.1">GND</text>
<text x="124.2" y="149.1">GND</text>
<text x="149.6" y="149.1">GND</text>
<text x="176.3" y="149.1">GND</text>
<text x="199.1" y="149.1">GND</text>
<text x="223.3" y="149.1">GND</text>
<text x="242.3" y="149.1">GND</text>
<text x="258.8" y="149.1">GND</text>
<text x="275.3" y="149.1">GND</text>
<text x="26.4" y="159.3">R7</text>
<text x="35.3" y="159.3">R8</text>
<text x="70.7" y="163.1">+3V3</text>
<text x="87.2" y="163.1">+3V3</text>
<text x="26.4" y="179.6">R9</text>
<text x="35.3" y="179.6">R10</text>
<text x="77.2" y="174.5">C72</text>
<text x="93.7" y="174.5">C73</text>
<text x="70.9" y="189.8">GND</text>
<text x="87.4" y="189.8">GND</text>
<text x="41.7" y="205">GND</text>
</g>
<g font-size="2.3">
<text x="13" y="29.7">P$1</text>
<text x="32.3" y="27.8" transform="rotate(-90 32.3 27.8)">P$14</text>
<text x="37.4" y="27.8" transform="rotate(-90 37.4 27.8)">P$13</text>
<text x="42.4" y="27.8" transform="rotate(-90 42.4 27.8)">P$12</text>
<text x="13" y="34.8">P$2</text>
<text x="20.1" y="31">SDO/SA0</text>
<text x="31" y="34.9" transform="rotate(-90 31 34.9)">SDA</text>
<text x="36.1" y="34.7" transform="rotate(-90 36.1 34.7)">SCL</text>
<text x="41.2" y="33.4" transform="rotate(-90 41.2 33.4)">CS</text>
<text x="43.4" y="31">NC2</text>
<text x="50.4" y="32.3">P$11</text>
<text x="13" y="39.9">P$3</text>
<text x="20.1" y="36.1">SDX</text>
<text x="20.1" y="41.2">SCX</text>
<text x="43" y="41.2">INT2</text>
<text x="43.4" y="36.1">NC1</text>
<text x="50.4" y="37.4">P$10</text>
<text x="13" y="45">P$4</text>
<text x="20.1" y="46.3">INT1</text>
<text x="31" y="45.5" transform="rotate(-90 31 45.5)">VDDIO</text>
<text x="36.1" y="45.5" transform="rotate(-90 36.1 45.5)">GND1</text>
<text x="41.2" y="45.5" transform="rotate(-90 41.2 45.5)">GND2</text>
<text x="43.2" y="46.3">VDD</text>
<text x="51.1" y="47.5">P$8</text>
<text x="51.1" y="42.4">P$9</text>
<text x="29.7" y="52.6" transform="rotate(-90 29.7 52.6)">P$5</text>
<text x="34.8" y="52.6" transform="rotate(-90 34.8 52.6)">P$6</text>
<text x="39.9" y="52.6" transform="rotate(-90 39.9 52.6)">P$7</text>
<text x="47.9" y="163.3">1</text>
<text x="47.9" y="165.9">2</text>
<text x="50.2" y="164.6">1</text>
<text x="50.2" y="167.1">2</text>
<text x="47.9" y="168.4">3</text>
<text x="47.9" y="170.9">4</text>
<text x="50.2" y="169.7">3</text>
<text x="50.2" y="172.2">4</text>
<text x="47.9" y="184.9">1</text>
<text x="47.9" y="187.5">2</text>
<text x="47.9" y="190">3</text>
<text x="50.2" y="186.2">1</text>
<text x="50.2" y="188.7">2</text>
<text x="50.2" y="191.3">3</text>
<text x="47.9" y="192.5">4</text>
<text x="50.2" y="193.8">4</text>
</g>
<g font-size="1.5" fill="#000080">
<text x="88.6" y="21">R14</text>
<text x="107.7" y="21">R15</text>
<text x="128" y="21">R16</text>
<text x="148.3" y="21">R17</text>
<text x="169.9" y="21">R18</text>
<text x="191.5" y="21">R26</text>
<text x="213.1" y="21">R27</text>
<text x="234.7" y="21">R28</text>
<text x="119.1" y="57.8">R22</text>
<text x="164.8" y="59.1">R23</text>
<text x="213.1" y="56.6">R24</text>
<text x="256.3" y="56.6">R25</text>
<text x="129.3" y="125.2">S5</text>
<text x="30.2" y="126.4">S1</text>
<text x="56.9" y="126.4">S2</text>
<text x="79.8" y="126.4">S3</text>
<text x="103.9" y="126.4">S4</text>
<text x="154.7" y="126.4">S6</text>
<text x="181.4" y="126.4">S7</text>
<text x="204.2" y="126.4">S8</text>
<text x="49.3" y="160.7">left_encoder</text>
<text x="49.3" y="182.3">right_encoder</text>
</g>
</svg>
